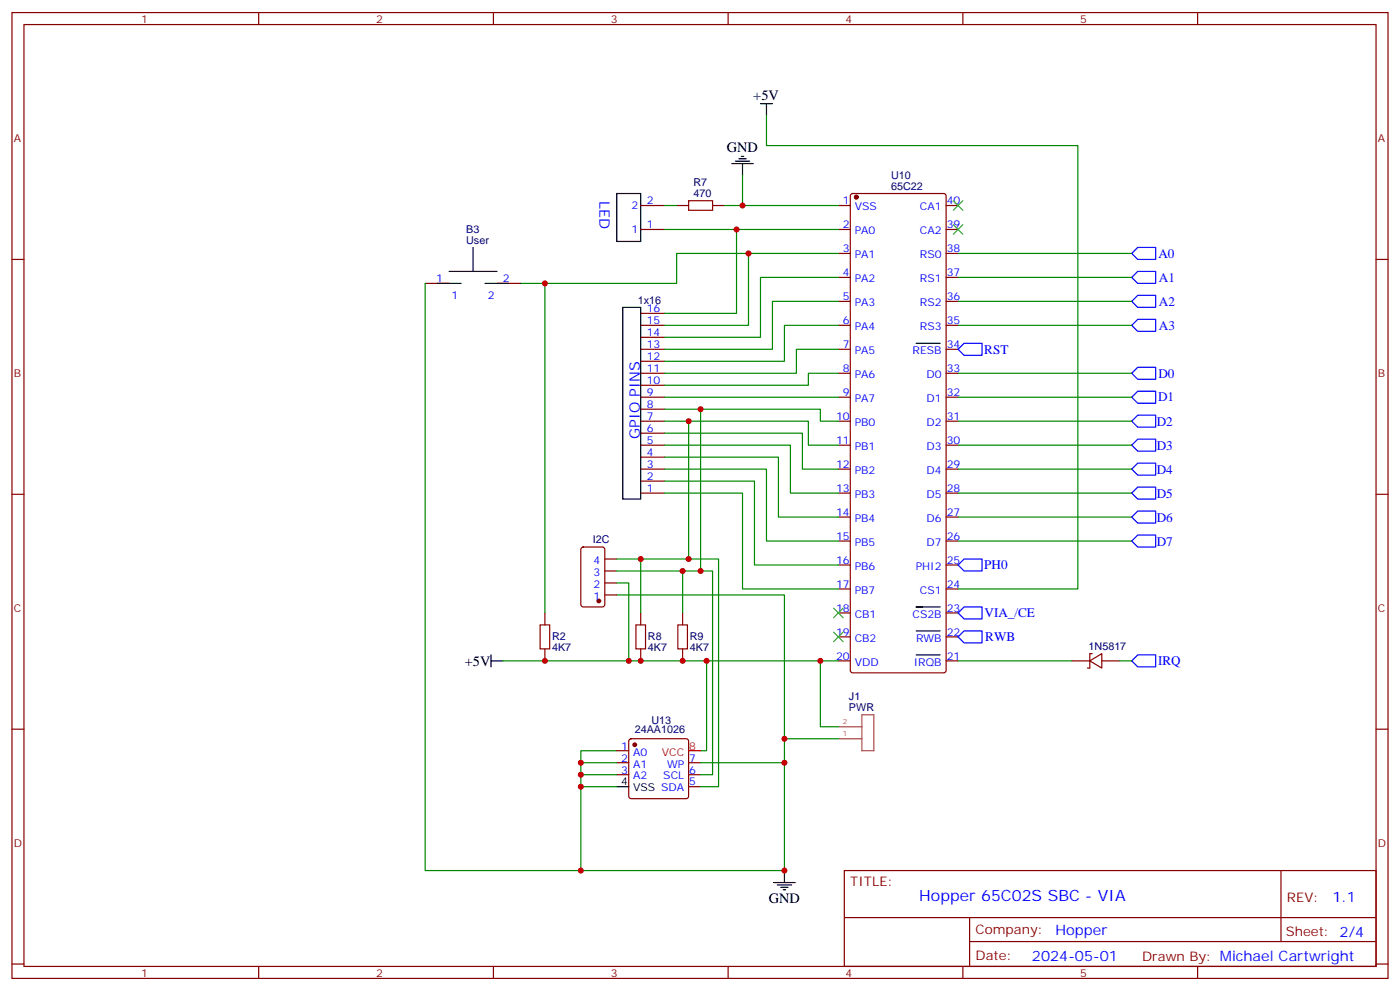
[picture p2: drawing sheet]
<svg xmlns="http://www.w3.org/2000/svg" width="412mm" height="292mm" viewBox="0 0 412 292" stroke-linecap="round" stroke-linejoin="round" font-family="sans-serif">
<g fill="none" stroke="#870000" stroke-width=".35">
<path d="M3.5 3.7h405.4v284.3h-405.4zM7.1 7.2h398.2v277.3h-398.2zM76.2 3.7v3.5M145.3 3.7v3.5M214.5 3.7v3.5M283.6 3.7v3.5M352.8 3.7v3.5M250.7 57.2l.5-.2h26.8l.5 .2 .2 .5v139.7l-.2 .5-.5 .2h-26.8l-.5-.2-.2-.5v-139.7zM3.5 76.4h3.6M188.7 60.5h7.1M188.7 67.6h7.1M199.3 60.5h3.5"/>
<path d="M209.9 60.5h3.5M246.9 60.5h3.6M246.9 67.6h3.6M246.9 74.6h3.6M278.7 60.5h3.5M278.7 67.6h3.5M278.7 74.6h3.5M405.3 76.4h3.6M125.2 83.4h7.1M146.4 83.4h7.1M188.7 95.8h7.1M188.7 99.3h7.1"/>
<path d="M188.7 92.3h7.1M246.9 81.7h3.6M246.9 88.7h3.6M246.9 95.8h3.6M278.7 81.7h3.5M278.7 88.7h3.5M278.7 95.8h3.5M188.7 102.8h7.1M188.7 109.9h7.1M188.7 116.9h7.1M188.7 113.4h7.1M188.7 106.4h7.1"/>
<path d="M246.9 102.8h3.6M246.9 109.9h3.6M246.9 116.9h3.6M278.7 102.8h3.5M278.7 109.9h3.5M278.7 116.9h3.5M188.7 124h7.1M188.7 131.1h7.1M188.7 138.1h7.1M188.7 134.6h7.1M188.7 127.5h7.1M188.7 120.5h7.1"/>
<path d="M246.9 124h3.6M246.9 131.1h3.6M246.9 138.1h3.6M278.7 124h3.5M278.7 131.1h3.5M278.7 138.1h3.5M3.5 145.5h3.6M188.7 145.2h7.1M188.7 141.6h7.1M246.9 145.2h3.6M246.9 152.2h3.6M246.9 159.3h3.6"/>
<path d="M278.7 145.2h3.5M278.7 152.2h3.5M278.7 159.3h3.5M405.3 145.5h3.6M171.3 161.2l.5-.2h5.6l.7 .5 .1 16.5-.5 .6-5.9 .1-.6-.5-.1-16.5zM178.2 175.2h3.5M178.2 171.6h3.5M178.2 168.1h3.5M178.2 164.6h3.5M246.9 166.3h3.6M246.9 173.4h3.6M278.7 166.3h3.5"/>
<path d="M278.7 173.4h3.5M160.5 180.4v3.6M160.5 191v3.6M188.7 180.4v3.6M188.7 191v3.6M201.1 180.4v3.6M201.1 191v3.6M246.9 180.4h3.6M246.9 187.5h3.6M246.9 194.6h3.6M278.7 180.4h3.5M278.7 187.5h3.5"/>
<path d="M278.7 194.6h3.5M315.7 194.6h5.3M321 194.6l3.6-2.2v4.3zM321.7 192.4h-.7v4.3h-.7M324.6 194.6h5.2M3.5 214.7h3.6M185.4 217.7l.5-.2h16.2l.5 .2 .2 .5v16.2l-.2 .5-.5 .2h-16.2l-.5-.2-.2-.5v-16.2zM405.3 214.7h3.6M181.7 221h3.5M181.7 224.5h3.5M181.7 228.1h3.5M202.8 224.5h3.6"/>
<path d="M202.8 228.1h3.6M202.8 231.6h3.6M248.7 256.3h156.6v28.2h-156.6zM377.3 256.3v20.9M248.7 270.1h156.5M285.6 277.2h119.6M285.6 270.1v14.2M3.5 283.8h3.6M76.2 284.5v3.5M145.3 284.5v3.5M214.5 284.5v3.5M283.6 284.5v3.5"/>
<path d="M352.8 284.5v3.5M405.3 283.8h3.6"/>
</g>
<g fill="#870000" stroke="#870000" stroke-width=".35">
<circle cx="252.2" cy="58" r=".53"/>
<circle cx="176.4" cy="176.9" r=".53"/>
<circle cx="187" cy="219.3" r=".53"/>
</g>
<g fill="none" stroke="#000" stroke-width=".35">
<path d="M224 30.5h3.5M225.8 30.5v3.5M181.7 57h7v14.1h-7zM215.5 48.2h6.4M216.6 47.4h4.2M217.7 46.7h2.1M218.4 46h.7M218.7 48.2v3.5M132.3 79.9h14.1M139.3 72.8v7.1M128.8 83.4h7M142.9 83.4h7"/>
<path d="M183.4 90.5h5.3v56.4h-5.3zM269.9 101.1h7M271.6 178.7h-1.7h7M144.6 194.6h3.6M144.6 192.8v3.5M269.9 185.7h7M269.9 192.8h7M181.7 231.6h3.5M227.9 259.8h6.3M231.1 256.3v3.5M229 260.5h4.2M230 261.2h2.1"/>
<path d="M230.7 261.9h.7"/>
</g>
<g fill="none" stroke="#00f" stroke-width=".35">
<path d="M333.4 74.6l1.7-1.8h5.3v3.6h-5.3zM333.4 81.7l1.7-1.8h5.3v3.5h-5.3zM333.4 88.7l1.7-1.7h5.3v3.5h-5.3zM333.4 95.8l1.7-1.8h5.3v3.5h-5.3zM282.2 102.8l1.8-1.7h5.3v3.5h-5.3zM333.4 109.9l1.7-1.8h5.3v3.6h-5.3zM333.4 116.9l1.7-1.7h5.3v3.5h-5.3zM333.4 124l1.7-1.8h5.3v3.6h-5.3zM333.4 131.1l1.7-1.8h5.3v3.5h-5.3zM333.4 138.1l1.7-1.8h5.3v3.6h-5.3zM333.4 145.2l1.7-1.8h5.3v3.5h-5.3zM333.4 159.3l1.7-1.8h5.3v3.5h-5.3z"/>
<path d="M333.4 152.2l1.7-1.7h5.3v3.5h-5.3zM282.2 166.3l1.8-1.7h5.3v3.5h-5.3zM282.2 180.4l1.8-1.7h5.3v3.5h-5.3zM282.2 187.5l1.8-1.8h5.3v3.6h-5.3zM333.4 194.6l1.7-1.8h5.3v3.5h-5.3z"/>
</g>
<path d="M280.8 59.1l2.8 2.8M283.6 59.1l-2.8 2.8M280.8 66.1l2.8 2.9M283.6 66.1l-2.8 2.9M245.5 179l2.9 2.9M248.4 179l-2.9 2.9M245.5 186.1l2.9 2.8M248.4 186.1l-2.9 2.8" fill="none" stroke="#3c3" stroke-width=".35"/>
<g fill="none" stroke="#008700" stroke-width=".35">
<path d="M225.8 34v8.9h91.7v130.5h-35.3M218.7 51.7v8.8h-5.3M195.8 67.6h21.2M195.8 60.5h3.5M218.7 60.5h28.2M220.5 74.6h-21.2v8.8h-45.8M246.9 67.6h-29.9v24.7h-21.2M246.9 74.6h-26.4v21.2h-24.7M282.2 74.6h51.2M125.2 83.4v172.9h45.9M160.5 83.4v97M246.9 81.7h-22.9v17.6h-28.2"/>
<path d="M246.9 88.7h-19.4v14.1h-31.7M246.9 95.8h-15.8v10.6h-35.3M282.2 81.7h51.2M282.2 88.7h51.2M282.2 95.8h51.2M195.8 116.9h51.1M246.9 102.8h-12.3v7.1h-38.8M246.9 109.9h-8.8v3.5h-42.3M282.2 109.9h51.2M282.2 116.9h51.2M195.8 120.5h45.9v3.5h5.2M195.8 124h42.3v7.1h8.8"/>
<path d="M195.8 127.5h40.6v10.6h10.5M195.8 131.1h37v14.1h14.1M195.8 134.6h33.5v17.6h17.6M195.8 138.1h30v21.2h21.1M202.8 124v40.6h-21.1M206.4 120.5v47.6h-24.7M282.2 124h51.2M282.2 131.1h51.2M282.2 138.1h51.2M195.8 141.6h26.4v24.7h24.7M195.8 145.2h22.9v28.2h28.2M282.2 145.2h51.2"/>
<path d="M282.2 152.2h51.2M282.2 159.3h51.2M181.7 175.2h49.4v81.1h-60v-35.3h10.6M181.7 171.6h3.5v23M188.7 164.6v15.8M201.1 168.1v12.3M202.8 164.6h8.9v67h-5.3M206.4 168.1h3.5v60h-3.5M148.2 194.6h59.9v26.4h-1.7M208.1 194.6h38.8M241.7 194.6v19.4h5.2M282.2 194.6h33.5"/>
<path d="M329.8 194.6h3.6M231.1 217.5h15.8M171.1 224.5h10.6M171.1 228.1h10.6M171.1 231.6h10.6M206.4 224.5h24.7"/>
</g>
<path d="M202.8 59.1h7.1v2.8h-7.1zM159.1 184h2.8v7h-2.8zM187.3 184h2.8v7h-2.8zM199.7 184h2.8v7h-2.8z" fill="none" stroke="#a10000" stroke-width=".35"/>
<path d="M202.8 221h3.6" fill="none" stroke="#f00" stroke-width=".35"/>
<path d="M246.9 217.5h7M246.9 214h7M253.9 210.4h3.5v10.6h-3.5z" fill="none" stroke="#a64a4a" stroke-width=".35"/>
<g fill="#c00">
<circle cx="217" cy="67.6" r=".88"/>
<circle cx="202.8" cy="124" r=".88"/>
<circle cx="206.4" cy="120.5" r=".88"/>
<circle cx="188.7" cy="194.6" r=".88"/>
<circle cx="188.7" cy="164.6" r=".88"/>
<circle cx="201.1" cy="168.1" r=".88"/>
<circle cx="185.2" cy="194.6" r=".88"/>
<circle cx="231.1" cy="256.3" r=".88"/>
<circle cx="171.1" cy="224.5" r=".88"/>
<circle cx="171.1" cy="228.1" r=".88"/>
<circle cx="171.1" cy="231.6" r=".88"/>
<circle cx="201.1" cy="194.6" r=".88"/>
<circle cx="231.1" cy="224.5" r=".88"/>
<circle cx="206.4" cy="168.1" r=".88"/>
<circle cx="202.8" cy="164.6" r=".88"/>
<circle cx="218.7" cy="60.5" r=".88"/>
<circle cx="208.1" cy="194.6" r=".88"/>
<circle cx="241.7" cy="194.6" r=".88"/>
<circle cx="231.1" cy="217.5" r=".88"/>
<circle cx="220.5" cy="74.6" r=".88"/>
<circle cx="171.1" cy="256.3" r=".88"/>
<circle cx="160.5" cy="194.6" r=".88"/>
<circle cx="160.5" cy="83.4" r=".88"/>
</g>
<text font-size="4.6" fill="#00f" x="270.8" y="265.3">Hopper 65C02S SBC - VIA</text>
<g font-size="4.2">
<text x="221.9" y="29.3">+5V</text>
<text x="214.1" y="44.8">GND</text>
<text x="136.9" y="196">+5V</text>
<text x="226.5" y="265.9">GND</text>
</g>
<g font-size="4.2" fill="#00f">
<text x="176.6" y="59.3" transform="rotate(90 176.6 59.3)">LED</text>
<text x="188.5" y="129.2" transform="rotate(-90 188.5 129.2)">GPIO PINS</text>
<text x="392.5" y="265.6">1.1</text>
<text x="310.9" y="275.1">Hopper</text>
<text x="304" y="282.9">2024-05-01</text>
</g>
<g font-size="3.9" fill="#00f">
<text x="341.3" y="75.9">A0</text>
<text x="341.4" y="83">A1</text>
<text x="341.4" y="90.1">A2</text>
<text x="341.4" y="97.1">A3</text>
<text x="289.9" y="104.2">RST</text>
<text x="341.3" y="111.2">D0</text>
<text x="341.1" y="118.2">D1</text>
<text x="340.8" y="125.5">D2</text>
<text x="340.8" y="132.5">D3</text>
<text x="340.8" y="139.6">D4</text>
<text x="340.8" y="146.7">D5</text>
<text x="340.8" y="153.7">D6</text>
<text x="340.8" y="160.8">D7</text>
<text x="289.9" y="167.5">PH0</text>
<text x="290" y="181.8">VIA_/CE</text>
<text x="290.2" y="188.8">RWB</text>
<text x="341.1" y="195.8">IRQ</text>
</g>
<g font-size="3.9" fill="#800">
<text x="250.5" y="260.9">TITLE:</text>
<text x="379.1" y="265.6">REV:</text>
<text x="287.4" y="275.1">Company:</text>
<text x="378.7" y="275.7">Sheet: 2/4</text>
<text x="287.4" y="282.8">Date:</text>
<text x="336.4" y="282.8">Drawn By: Michael Cartwright</text>
</g>
<g font-size="3.2" fill="#800">
<text x="41.6" y="6.7">1</text>
<text x="110.8" y="6.7">2</text>
<text x="179.9" y="6.7">3</text>
<text x="249.1" y="6.7">4</text>
<text x="318.2" y="6.7">5</text>
<text x="4.1" y="41.8">A</text>
<text x="405.9" y="41.8">A</text>
<text x="4.1" y="110.9">B</text>
<text x="405.9" y="110.9">B</text>
<text x="4.1" y="180.1">C</text>
<text x="405.9" y="180.1">C</text>
<text x="4.1" y="249.2">D</text>
<text x="405.9" y="249.2">D</text>
<text x="41.6" y="287.5">1</text>
<text x="110.8" y="287.5">2</text>
<text x="179.9" y="287.5">3</text>
<text x="249.1" y="287.5">4</text>
<text x="318.2" y="287.5">5</text>
</g>
<g font-size="3.2" fill="#000080">
<text x="262.5" y="52.7">U10</text>
<text x="204.3" y="58">470</text>
<text x="204.3" y="54.8">R7</text>
<text x="262.5" y="55.9">65C22</text>
<text x="137.3" y="71.8">User</text>
<text x="137.3" y="68.6">B3</text>
<text x="187.9" y="89.4">1x16</text>
<text x="174.6" y="160">I2C</text>
<text x="162.6" y="191.7">4K7</text>
<text x="162.6" y="188.6">R2</text>
<text x="190.9" y="191.7">4K7</text>
<text x="190.9" y="188.6">R8</text>
<text x="203.2" y="191.7">4K7</text>
<text x="203.2" y="188.6">R9</text>
<text x="320.7" y="191.4">1N5817</text>
<text x="250.1" y="209.4">PWR</text>
<text x="250.1" y="206.2">J1</text>
<text x="187" y="215.7">24AA1026</text>
<text x="191.9" y="213.1">U13</text>
</g>
<g font-size="3.2" fill="#00f">
<text x="186" y="61.6">2</text>
<text x="190.5" y="60.1">2</text>
<text x="248.3" y="60.1">1</text>
<text x="251.8" y="61.9">VSS</text>
<text x="271" y="61.9">CA1</text>
<text x="278.9" y="60.1">40</text>
<text x="186" y="68.6">1</text>
<text x="190.5" y="67.2">1</text>
<text x="248.3" y="67.2">2</text>
<text x="251.8" y="69">PA0</text>
<text x="271" y="69">CA2</text>
<text x="278.9" y="67.2">39</text>
<text x="248.3" y="74.3">3</text>
<text x="251.8" y="76">PA1</text>
<text x="271" y="76">RS0</text>
<text x="278.9" y="74.3">38</text>
<text x="128.5" y="83.1">1</text>
<text x="148.2" y="83.1">2</text>
<text x="248.3" y="81.3">4</text>
<text x="251.8" y="83.1">PA2</text>
<text x="271" y="83.1">RS1</text>
<text x="278.9" y="81.3">37</text>
<text x="133" y="88">1</text>
<text x="143.7" y="88">2</text>
<text x="248.3" y="88.4">5</text>
<text x="278.9" y="88.4">36</text>
<text x="190.5" y="95.4">15</text>
<text x="190.5" y="91.9">16</text>
<text x="248.3" y="95.4">6</text>
<text x="251.8" y="90.1">PA3</text>
<text x="271" y="90.1">RS2</text>
<text x="278.9" y="95.4">35</text>
<text x="190.5" y="99">14</text>
<text x="251.8" y="97.2">PA4</text>
<text x="271" y="97.2">RS3</text>
<text x="190.5" y="106">12</text>
<text x="190.5" y="102.5">13</text>
<text x="248.3" y="102.5">7</text>
<text x="251.8" y="104.2">PA5</text>
<text x="268.8" y="104.2">RESB</text>
<text x="278.9" y="102.5">34</text>
<text x="190.5" y="113.1">10</text>
<text x="190.5" y="109.5">11</text>
<text x="248.3" y="109.5">8</text>
<text x="251.8" y="111.3">PA6</text>
<text x="272.9" y="111.3">D0</text>
<text x="278.9" y="109.5">33</text>
<text x="190.5" y="116.6">9</text>
<text x="248.3" y="116.6">9</text>
<text x="251.8" y="118.4">PA7</text>
<text x="272.9" y="118.4">D1</text>
<text x="278.9" y="116.6">32</text>
<text x="190.5" y="123.6">7</text>
<text x="190.5" y="120.1">8</text>
<text x="246.3" y="123.6">10</text>
<text x="251.8" y="125.4">PB0</text>
<text x="272.9" y="125.4">D2</text>
<text x="278.9" y="123.6">31</text>
<text x="190.5" y="130.7">5</text>
<text x="190.5" y="127.2">6</text>
<text x="246.3" y="130.7">11</text>
<text x="278.9" y="130.7">30</text>
<text x="190.5" y="137.8">3</text>
<text x="190.5" y="134.2">4</text>
<text x="246.3" y="137.8">12</text>
<text x="251.8" y="132.5">PB1</text>
<text x="272.9" y="132.5">D3</text>
<text x="278.9" y="137.8">29</text>
<text x="190.5" y="141.3">2</text>
<text x="251.8" y="139.5">PB2</text>
<text x="272.9" y="139.5">D4</text>
<text x="190.5" y="144.8">1</text>
<text x="246.3" y="144.8">13</text>
<text x="251.8" y="146.6">PB3</text>
<text x="272.9" y="146.6">D5</text>
<text x="278.9" y="144.8">28</text>
<text x="246.3" y="151.9">14</text>
<text x="251.8" y="153.6">PB4</text>
<text x="272.9" y="153.6">D6</text>
<text x="278.9" y="151.9">27</text>
<text x="246.3" y="158.9">15</text>
<text x="251.8" y="160.7">PB5</text>
<text x="272.9" y="160.7">D7</text>
<text x="278.9" y="158.9">26</text>
<text x="174.8" y="166">4</text>
<text x="246.3" y="166">16</text>
<text x="251.8" y="167.7">PB6</text>
<text x="269.7" y="167.7">PHI2</text>
<text x="278.9" y="166">25</text>
<text x="174.8" y="173">2</text>
<text x="174.8" y="169.5">3</text>
<text x="246.3" y="173">17</text>
<text x="278.9" y="173">24</text>
<text x="174.8" y="176.6">1</text>
<text x="251.8" y="174.8">PB7</text>
<text x="271" y="174.8">CS1</text>
<text x="246.3" y="180.1">18</text>
<text x="251.8" y="181.9">CB1</text>
<text x="268.8" y="181.9">CS2B</text>
<text x="278.9" y="180.1">23</text>
<text x="246.3" y="187.1">19</text>
<text x="251.8" y="188.9">CB2</text>
<text x="269.9" y="188.9">RWB</text>
<text x="278.9" y="187.1">22</text>
<text x="246.3" y="194.2">20</text>
<text x="251.8" y="196">VDD</text>
<text x="269.2" y="196">IRQB</text>
<text x="278.9" y="194.2">21</text>
<text x="183" y="220.7">1</text>
<text x="183" y="224.2">2</text>
<text x="183" y="227.7">3</text>
<text x="186.5" y="222.4">A0</text>
<text x="186.5" y="226">A1</text>
<text x="196.5" y="226">WP</text>
<text x="203" y="227.7">6</text>
<text x="203" y="224.2">7</text>
<text x="186.5" y="229.5">A2</text>
<text x="195.4" y="229.5">SCL</text>
<text x="203" y="231.2">5</text>
</g>
<g font-size="3.2" fill="#f00">
<text x="203" y="220.7">8</text>
<text x="194.9" y="222.4">VCC</text>
</g>
<g font-size="3.2">
<text x="183" y="231.2">4</text>
<text x="186.5" y="233">VSS SDA</text>
</g>
<g font-size="2.1" fill="#a54b4b">
<text x="248.3" y="213.3">2</text>
<text x="248.3" y="216.8">1</text>
</g>
</svg>
